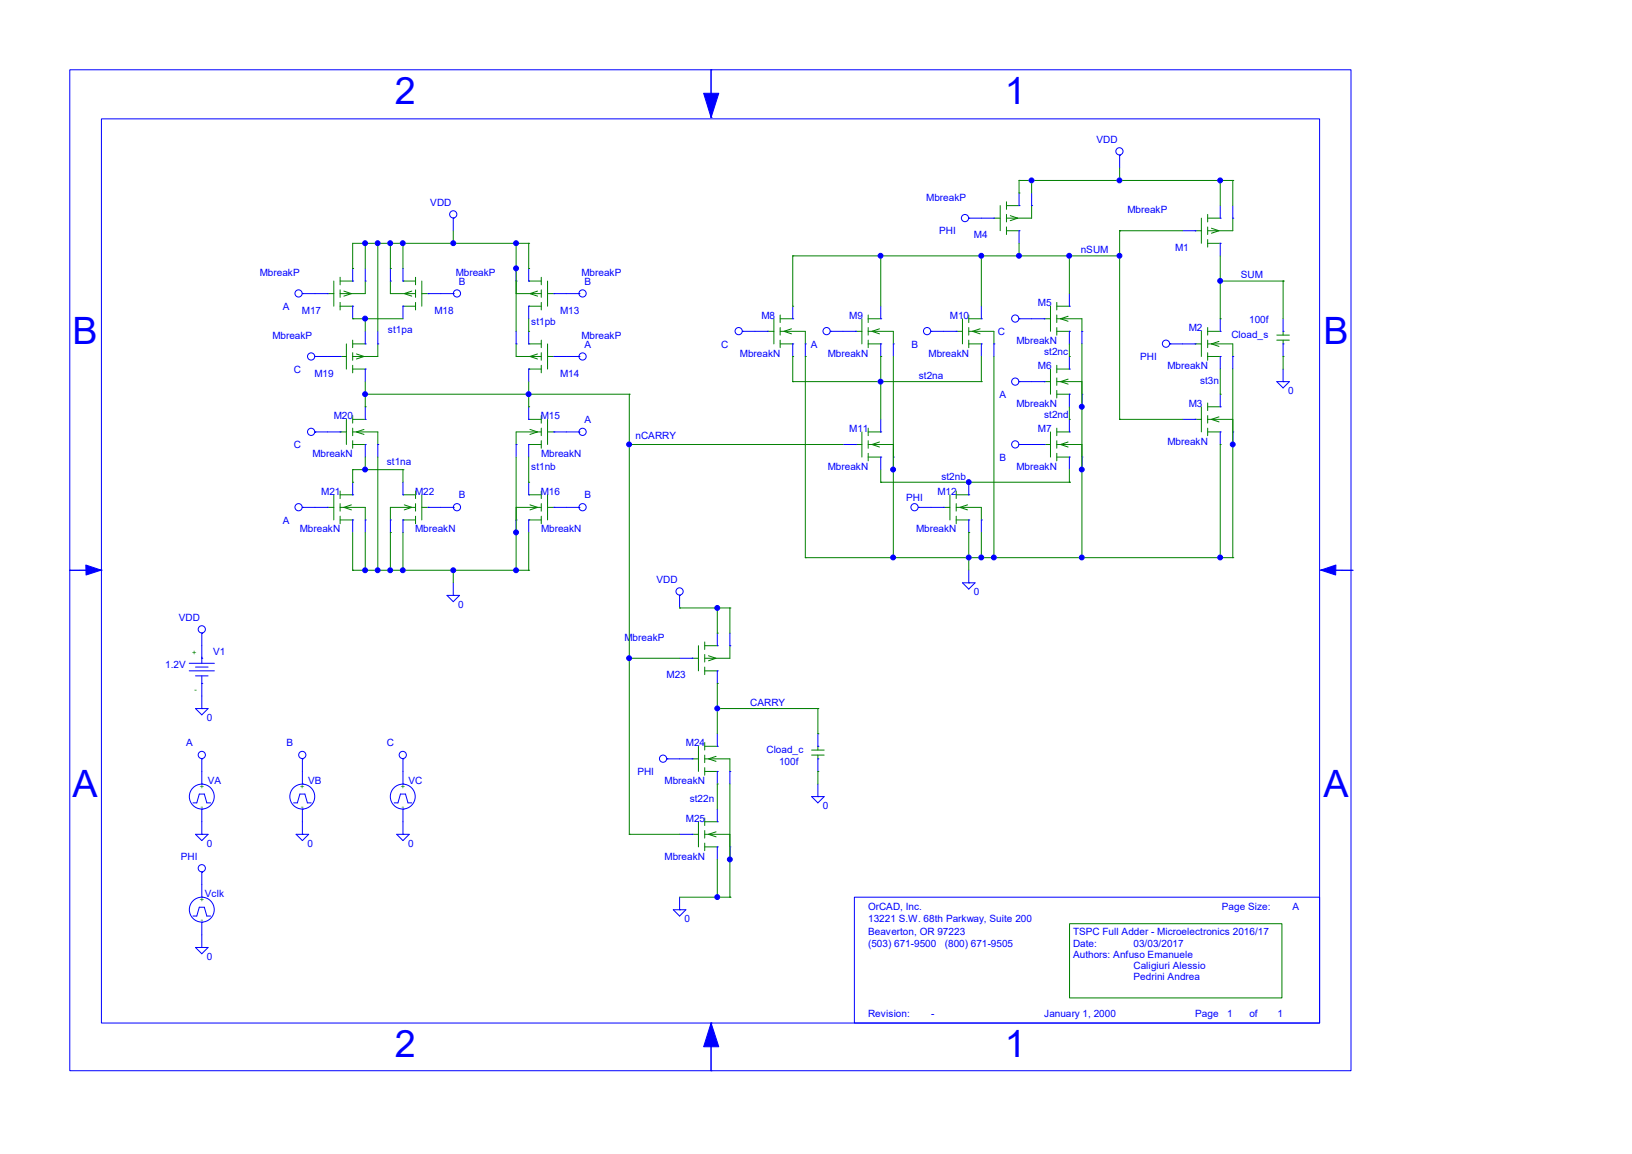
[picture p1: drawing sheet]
<svg xmlns="http://www.w3.org/2000/svg" width="297mm" height="210mm" viewBox="0 0 297 210" stroke-linecap="round" stroke-linejoin="round" font-family="sans-serif">
<g fill="none" stroke="#00f" stroke-width=".18">
<path d="M12.7 12.7h233.2v182.2h-233.2zM129.4 12.7h.1M129.4 12.7v8.7M18.5 21.6h221.7v164.6h-221.7zM129.4 21.4h.1M178.6 39.7h2.3M180.9 39.7h.1M185.5 37.4h.1M185.5 35.1v2.3M187.7 37.4h.1M187.7 35.1v2.3M222.1 39.7h.1"/>
<path d="M222.1 37.4v2.3M224.4 39.7h.1M224.4 37.4v2.3M57.3 53.4h2.3M59.6 53.4h.1M64.2 51.1h.1M64.2 55.7h.1M64.2 48.9v2.2M64.2 55.7v2.3M66.5 51.1h.1M66.5 48.9v2.2M71 51.1h.1"/>
<path d="M71 48.9v2.2M73.3 51.1h.1M73.3 55.7h.1M73.3 48.9v2.2M73.3 55.7v2.3M77.9 53.4h.1M77.9 53.4h2.3M93.9 51.1h.1M93.9 48.9v2.2M96.2 51.1h.1M96.2 55.7h.1M96.2 48.9v2.2"/>
<path d="M96.2 55.7v2.3M100.8 53.4h.1M100.8 53.4h2.3M144.3 58h.1M144.3 55.7v2.3M160.3 58h.1M160.3 55.7v2.3M178.6 58h.1M178.6 55.7v2.3M185.5 42h.1M185.5 42v2.3M187.7 58h2.3"/>
<path d="M190 58h.1M194.6 55.7h.1M194.6 53.4v2.3M215.2 42h2.3M217.5 42h.1M222.1 44.3h.1M222.1 44.3v2.3M222.1 58v2.3M233.5 58v2.3M59.6 78.6h2.3M59.6 64.9h2.3M61.9 78.6h.1"/>
<path d="M61.9 64.9h.1M66.5 76.3h.1M66.5 62.6h.1M66.5 67.2h.1M66.5 60.3v2.3M66.5 67.2v2.3M66.5 74v2.3M68.8 62.6h.1M68.8 60.3v2.3M93.9 62.6h.1M93.9 60.3v2.3M96.2 76.3h.1"/>
<path d="M96.2 62.6h.1M96.2 67.2h.1M96.2 60.3v2.3M96.2 67.2v2.3M96.2 74v2.3M100.8 78.6h.1M100.8 64.9h.1M100.8 78.6h2.3M100.8 64.9h2.3M137.4 60.3h2.3M139.7 60.3h.1M144.3 62.6h.1"/>
<path d="M144.3 62.6v2.3M146.6 62.6h.1M146.6 62.6v2.3M153.4 60.3h2.3M155.7 60.3h.1M160.3 62.6h.1M160.3 78.6h.1M160.3 62.6v2.3M160.3 76.3v2.3M162.6 62.6h.1M162.6 62.6v2.3M171.7 60.3h2.3"/>
<path d="M174 60.3h.1M178.6 62.6h.1M178.6 62.6v2.3M180.9 62.6h.1M180.9 62.6v2.3M187.7 69.5h2.3M190 69.5h.1M194.6 60.3h.1M194.6 71.7h.1M194.6 67.2h.1M194.6 78.6h.1M194.6 60.3v2.3"/>
<path d="M194.6 64.9v2.3M194.6 71.7v2.3M194.6 76.3v2.3M196.9 60.3h.1M196.9 71.7h.1M196.9 60.3v2.3M196.9 71.7v2.3M215.2 62.6h2.3M215.2 76.3h2.3M217.5 62.6h.1M217.5 76.3h.1M222.1 64.9h.1"/>
<path d="M222.1 60.3h.1M222.1 78.6h.1M222.1 74h.1M222.1 64.9v2.3M222.1 71.7v2.3M222.1 78.6v2.3M224.4 64.9h.1M224.4 78.6h.1M224.4 64.9v2.3M224.4 78.6v2.3M233.5 62.6h.1M233.5 60.3h.1"/>
<path d="M233.5 62.6v2.3M57.3 92.3h2.3M59.6 92.3h.1M64.2 94.6h.1M64.2 90h.1M64.2 87.8v2.2M64.2 94.6v2.3M66.5 80.9h.1M66.5 94.6h.1M66.5 80.9v2.3M66.5 94.6v2.3M68.8 80.9h.1"/>
<path d="M68.8 80.9v2.3M71 94.6h.1M71 94.6v2.3M73.3 94.6h.1M73.3 90h.1M73.3 87.8v2.2M73.3 94.6v2.3M77.9 92.3h.1M77.9 92.3h2.3M93.9 80.9h.1M93.9 94.6h.1M93.9 80.9v2.3"/>
<path d="M93.9 94.6v2.3M96.2 80.9h.1M96.2 94.6h.1M96.2 90h.1M96.2 80.9v2.3M96.2 87.8v2.2M96.2 94.6v2.3M100.8 92.3h.1M100.8 92.3h2.3M153.4 80.9h2.3M155.7 80.9h.1M160.3 83.2h.1"/>
<path d="M160.3 83.2v2.3M162.6 83.2h.1M162.6 83.2v2.3M169.4 92.3h2.3M171.7 92.3h.1M176.3 94.6h.1M176.3 90h.1M176.3 87.8v2.2M176.3 94.6v2.3M178.6 94.6h.1M178.6 94.6v2.3M187.7 80.9h2.3"/>
<path d="M190 80.9h.1M194.6 83.2h.1M194.6 83.2v2.3M196.9 83.2h.1M196.9 83.2v2.3M12.7 103.8h.1M12.7 103.8h5.7M18.4 103.8h.1M36.7 119.8h.1M36.7 117.5v3.2M123.7 119.8h2.3M126 119.8h.1"/>
<path d="M130.5 117.5h.1M130.5 115.2v2.3M132.8 117.5h.1M132.8 115.2v2.3M240.4 103.8h.1M240.4 103.8h5.7M246.1 103.8h.1M34.4 122.1h4.6M34.4 120.7h4.6M35.6 121.4h2.3M35.6 123h2.3M36.7 124.4h.1"/>
<path d="M36.7 123v3.7M123.7 138.1h2.3M126 138.1h.1M130.5 122.1h.1M130.5 135.8h.1M130.5 122.1v2.3M130.5 133.5v2.3M148.8 138.1h.1M148.8 135.8h.1M148.8 133.5v2.3M148.8 138.1v2.3M35.1 146.1h.7l.5-1.6h.9l.4 1.6h.7"/>
<path d="M36.7 142.7h.1M36.7 147.3h.1M36.7 140.4v2.3M36.7 147.3v2.2M53.4 146.1h.7l.5-1.6h.9l.4 1.6h.7M55 142.7h.1M55 147.3h.1M55 140.4v2.3M55 147.3v2.2M71.7 146.1h.7l.5-1.6h.9l.5 1.6h.6M73.3 142.7h.1M73.3 147.3h.1"/>
<path d="M73.3 140.4v2.3M73.3 147.3v2.2M123.7 151.8h2.3M126 151.8h.1M130.5 140.4h.1M130.5 154.1h.1M130.5 149.5h.1M130.5 140.4v2.3M130.5 147.3v2.2M130.5 154.1v2.3M132.8 140.4h.1M132.8 154.1h.1"/>
<path d="M132.8 140.4v2.3M132.8 154.1v2.3M35.1 166.7h.7l.5-1.6h.9l.4 1.6h.7M36.7 163.3h.1M36.7 167.9h.1M36.7 161v2.3M36.7 167.9v2.2M129.4 194.9h.1M129.4 186.2v8.7M129.4 186.2h.1"/>
<circle cx="175.6" cy="39.7" r=".66"/>
<circle cx="36.7" cy="145" r="2.26"/>
<circle cx="55" cy="145" r="2.26"/>
<circle cx="73.3" cy="145" r="2.26"/>
<circle cx="36.7" cy="165.5" r="2.26"/>
</g>
<g fill="#00f" stroke="#00f" stroke-width=".18">
<path d="M128.1 17h2.7l-1.4 4.4z"/>
<path d="M129.4 186.2l1.4 4.3h-2.7z"/>
<path d="M15.6 102.8l2.8 1-2.7 .8z"/>
<path d="M240.4 103.8l2.7-1v1.8z"/>
</g>
<g fill="none" stroke="#008000" stroke-width=".18">
<path d="M180.9 39.7h1.1M182 37.4v4.6M183.2 37.4h2.3M183.2 36.7v1.4M183.2 39v1.4M183.9 39.2l1.3 .5-1.3 .5M187.7 37.4v2.3h-4.5M218.6 39.7v4.6M219.8 39.7h2.3M219.8 39v1.4M224.4 39.7v2.3h-4.6M59.6 53.4h1.2"/>
<path d="M60.8 51.1v4.6M61.9 55.7h2.3M61.9 50.5v1.3M61.9 52.7v1.4M61.9 55v1.4M61.9 51.1h2.3M62.6 53l1.4 .4-1.4 .5M66.5 51.1v2.3h-4.6M71 51.1v2.3h4.6M73.3 55.7h2.3M73.3 51.1h2.3M74.9 53l-1.3 .4 1.3 .5"/>
<path d="M75.6 50.5v1.3M75.6 52.7v1.4M75.6 55v1.4M76.8 51.1v4.6M76.8 53.4h1.1M93.9 51.1v2.3h4.6M96.2 55.7h2.3M96.2 51.1h2.3M97.8 53l-1.4 .4 1.4 .5M98.5 50.5v1.3M98.5 52.7v1.4M98.5 55v1.4"/>
<path d="M99.7 51.1v4.6M99.7 53.4h1.1M140.8 58v4.6M142 58h2.3M142 57.3v1.4M142 59.6v1.4M144 59.8l-1.3 .5 1.3 .5M156.9 58v4.6M158 58h2.3M158 57.3v1.4M158 59.6v1.4M160.1 59.8l-1.4 .5 1.4 .5"/>
<path d="M175.2 58v4.6M176.3 58h2.3M176.3 57.3v1.4M176.3 59.6v1.4M178.4 59.8l-1.4 .5 1.4 .5M183.2 42h2.3M183.2 41.3v1.4M190 58h1.2M191.2 55.7v4.6M192.3 58h4.6v2.3M192.3 55.7h2.3M192.3 55v1.4"/>
<path d="M192.3 57.3v1.4M192.3 59.6v1.4M194.4 57.6l-1.4 .4 1.4 .5M217.5 42h1.1M219.8 44.3h2.3M219.8 41.3v1.4M219.8 43.6v1.4M219.8 59.6v1.4M220.5 41.5l1.3 .5-1.3 .4M61.9 64.9h1.1M61.9 78.6h1.1M63 62.6v4.6"/>
<path d="M63 76.3v4.6M64.2 62.6h2.3M64.2 78.6h4.6v2.3M64.2 76.3h2.3M64.2 67.2h2.3M64.2 61.9v1.4M64.2 64.2v1.4M64.2 66.5v1.4M64.2 75.6v1.4M64.2 77.9v1.4M64.9 64.4l1.3 .5-1.3 .4M66.2 78.1l-1.3 .5 1.3 .5"/>
<path d="M68.8 62.6v2.3h-4.6M93.9 62.6v2.3h4.6M96.2 62.6h2.3M96.2 76.3h2.3M96.2 67.2h2.3M96.4 78.1l1.4 .5-1.4 .5M97.8 64.4l-1.4 .5 1.4 .4M98.5 78.6h-4.6v2.3M98.5 61.9v1.4M98.5 64.2v1.4M98.5 66.5v1.4M98.5 75.6v1.4"/>
<path d="M98.5 77.9v1.4M99.7 64.9h1.1M99.7 78.6h1.1M99.7 62.6v4.6M99.7 76.3v4.6M139.7 60.3h1.1M142 60.3h4.6v2.3M142 62.6h2.3M142 61.9v1.4M155.7 60.3h1.2M156.9 78.6v4.6M158 60.3h4.6v2.3"/>
<path d="M158 62.6h2.3M158 78.6h2.3M158 61.9v1.4M158 77.9v1.4M174 60.3h1.2M176.3 60.3h4.6v2.3M176.3 62.6h2.3M176.3 61.9v1.4M190 69.5h1.2M191.2 67.2v4.5M191.2 78.6v4.6M192.3 60.3h2.3"/>
<path d="M192.3 78.6h2.3M192.3 69.5h4.6v2.2M192.3 66.5v1.4M192.3 68.8v1.3M192.3 71.1v1.3M192.3 77.9v1.4M192.3 71.7h2.3M192.3 67.2h2.3M194.4 69l-1.4 .5 1.4 .4M217.5 62.6h1.1M217.5 76.3h1.1M218.6 60.3v4.6"/>
<path d="M218.6 74v4.6M219.8 62.6h4.6v2.3M219.8 76.3h4.6v2.3M219.8 61.9v1.4M219.8 64.2v1.4M219.8 73.3v1.4M219.8 75.6v1.4M219.8 77.9v1.4M219.8 64.9h2.3M219.8 60.3h2.3M219.8 78.6h2.3M219.8 74h2.3"/>
<path d="M221.8 62.1l-1.3 .5 1.3 .4M221.8 75.9l-1.3 .4 1.3 .5M232.4 61.9h2.3M232.4 61h2.3M233.5 60.3v.7M233.5 61.9v.7M59.6 92.3h1.2M60.8 90v4.6M61.9 94.6h2.3M61.9 90h2.3M61.9 92.3h4.6v2.3M61.9 89.4v1.3"/>
<path d="M61.9 91.7v1.3M61.9 93.9v1.4M64 91.9l-1.4 .4 1.4 .5M64.2 80.9h2.3M64.2 80.2v1.4M73.3 94.6h2.3M73.3 90h2.3M73.6 91.9l1.3 .4-1.3 .5M75.6 92.3h-4.6v2.3M75.6 89.4v1.3M75.6 91.7v1.3M75.6 93.9v1.4"/>
<path d="M76.8 92.3h1.1M76.8 90v4.6M96.2 80.9h2.3M96.2 94.6h2.3M96.2 90h2.3M96.4 91.9l1.4 .4-1.4 .5M98.5 92.3h-4.6v2.3M98.5 80.2v1.4M98.5 89.4v1.3M98.5 91.7v1.3M98.5 93.9v1.4M99.7 92.3h1.1"/>
<path d="M99.7 90v4.6M155.7 80.9h1.2M158 80.9h4.6v2.3M158 80.2v1.4M158 82.5v1.4M158 83.2h2.3M160.1 80.4l-1.4 .5 1.4 .5M171.7 92.3h1.2M172.9 90v4.6M174 94.6h2.3M174 90h2.3M174 92.3h4.6v2.3"/>
<path d="M174 89.4v1.3M174 91.7v1.3M174 93.9v1.4M176.1 91.9l-1.4 .4 1.4 .5M190 80.9h1.2M192.3 80.9h4.6v2.3M192.3 80.2v1.4M192.3 82.5v1.4M192.3 83.2h2.3M194.4 80.4l-1.4 .5 1.4 .5M126 119.8h1.1M127.1 117.5v4.6"/>
<path d="M128.3 117.5h2.2M128.3 116.8v1.4M128.3 119.1v1.4M128.9 119.3l1.4 .5-1.4 .5M132.8 117.5v2.3h-4.5M126 138.1h1.1M127.1 135.8v4.6M128.3 122.1h2.2M128.3 138.1h4.5v2.3M128.3 121.4v1.4M128.3 135.1v1.4M128.3 137.4v1.4"/>
<path d="M128.3 139.7v1.4M128.3 135.8h2.2M130.3 137.6l-1.4 .5 1.4 .5M147.7 137.4h2.3M147.7 136.5h2.3M148.8 135.8v.7M148.8 137.4v.7M126 151.8h1.1M127.1 149.5v4.6M128.3 151.8h4.5v2.3M128.3 148.9v1.3M128.3 151.1v1.4"/>
<path d="M128.3 153.4v1.4M128.3 140.4h2.2M128.3 154.1h2.2M128.3 149.5h2.2M130.3 151.4l-1.4 .4 1.4 .5"/>
</g>
<g fill="none" stroke="#00f" stroke-width=".18">
<path d="M176.3 39.7h.1M176.3 39.7h2.3"/>
<circle cx="134.4" cy="60.3" r=".66"/>
</g>
<g fill="none" stroke="#00f" stroke-width=".18">
<path d="M135.1 60.3h.1M135.1 60.3h2.3"/>
<circle cx="150.4" cy="60.3" r=".66"/>
</g>
<g fill="none" stroke="#00f" stroke-width=".18">
<path d="M151.1 60.3h.1M151.1 60.3h2.3"/>
<circle cx="168.7" cy="60.3" r=".66"/>
</g>
<g fill="none" stroke="#00f" stroke-width=".18">
<path d="M169.4 60.3h.1M169.4 60.3h2.3"/>
<circle cx="184.8" cy="58" r=".66"/>
</g>
<g fill="none" stroke="#00f" stroke-width=".18">
<path d="M185.5 58h.1M185.5 58h2.2"/>
<circle cx="184.8" cy="69.4" r=".66"/>
</g>
<g fill="none" stroke="#00f" stroke-width=".18">
<path d="M185.5 69.5h.1M185.5 69.5h2.2"/>
<circle cx="184.8" cy="80.9" r=".66"/>
</g>
<g fill="none" stroke="#00f" stroke-width=".18">
<path d="M185.5 80.9h.1M185.5 80.9h2.2"/>
<circle cx="203.7" cy="27.5" r=".66"/>
</g>
<g fill="none" stroke="#00f" stroke-width=".18">
<path d="M203.8 28.3h.1M203.8 28.3v2.3"/>
<circle cx="212.2" cy="62.5" r=".66"/>
</g>
<g fill="none" stroke="#00f" stroke-width=".18">
<path d="M212.9 62.6h.1M212.9 62.6h2.3"/>
<circle cx="106" cy="78.6" r=".66"/>
</g>
<g fill="none" stroke="#00f" stroke-width=".18">
<path d="M103.1 78.6h2.3M105.4 78.6h.1"/>
<circle cx="106" cy="92.3" r=".66"/>
</g>
<g fill="none" stroke="#00f" stroke-width=".18">
<path d="M103.1 92.3h2.3M105.4 92.3h.1"/>
<circle cx="56.6" cy="78.6" r=".66"/>
</g>
<g fill="none" stroke="#00f" stroke-width=".18">
<path d="M57.3 78.6h.1M57.3 78.6h2.3"/>
<circle cx="54.3" cy="92.3" r=".66"/>
</g>
<g fill="none" stroke="#00f" stroke-width=".18">
<path d="M55 92.3h.1M55 92.3h2.3"/>
<circle cx="83.2" cy="92.3" r=".66"/>
</g>
<g fill="none" stroke="#00f" stroke-width=".18">
<path d="M80.2 92.3h2.3M82.5 92.3h.1"/>
<circle cx="120.7" cy="138.1" r=".66"/>
</g>
<g fill="none" stroke="#00f" stroke-width=".18">
<path d="M232.4 69.5h2.3l-1.2 1.1zM233.5 69.5h.1M233.5 67.2v2.3M121.4 138.1h.1M121.4 138.1h2.3M147.7 145h2.3l-1.2 1.1zM148.8 145h.1M148.8 142.7v2.3M122.5 165.6h2.3l-1.1 1.1zM123.7 165.6h.1M123.7 163.3v2.3"/>
<circle cx="123.7" cy="107.6" r=".66"/>
</g>
<g fill="none" stroke="#00f" stroke-width=".18">
<path d="M81.3 108.4h2.3l-1.1 1.1zM82.5 108.4h.1M82.5 106.1v2.3M123.7 108.4h.1M123.7 108.4v2.2M35.6 129h2.3l-1.2 1.1zM36.7 129h.1M36.7 126.7v2.3M35.6 151.8h2.3l-1.2 1.2zM36.7 151.8h.1M36.7 149.5v2.3M53.9 151.8h2.3l-1.2 1.2z"/>
<path d="M55 151.8h.1M55 149.5v2.3M72.2 151.8h2.3l-1.2 1.2zM73.3 151.8h.1M73.3 149.5v2.3M35.6 172.4h2.3l-1.2 1.2zM36.7 172.4h.1M36.7 170.1v2.3"/>
<circle cx="36.7" cy="114.5" r=".66"/>
</g>
<g fill="none" stroke="#00f" stroke-width=".18">
<path d="M36.7 115.2h.1M36.7 115.2v2.3"/>
<circle cx="36.7" cy="137.4" r=".66"/>
</g>
<g fill="none" stroke="#00f" stroke-width=".18">
<path d="M36.7 138.1h.1M36.7 138.1v2.3"/>
<circle cx="55" cy="137.4" r=".66"/>
</g>
<g fill="none" stroke="#00f" stroke-width=".18">
<path d="M55 138.1h.1M55 138.1v2.3"/>
<circle cx="73.3" cy="137.4" r=".66"/>
</g>
<g fill="none" stroke="#00f" stroke-width=".18">
<path d="M73.3 138.1h.1M73.3 138.1v2.3"/>
<circle cx="36.7" cy="158" r=".66"/>
</g>
<g fill="none" stroke="#00f" stroke-width=".18">
<path d="M36.7 158.7h.1M36.7 158.7v2.3"/>
<circle cx="54.3" cy="53.4" r=".66"/>
</g>
<g fill="none" stroke="#00f" stroke-width=".18">
<path d="M55 53.4h.1M55 53.4h2.3"/>
<circle cx="83.2" cy="53.4" r=".66"/>
</g>
<g fill="none" stroke="#00f" stroke-width=".18">
<path d="M80.2 53.4h2.3M82.5 53.4h.1"/>
<circle cx="56.6" cy="64.9" r=".66"/>
</g>
<g fill="none" stroke="#00f" stroke-width=".18">
<path d="M57.3 64.9h.1M57.3 64.9h2.3"/>
<circle cx="106" cy="53.4" r=".66"/>
</g>
<g fill="none" stroke="#00f" stroke-width=".18">
<path d="M103.1 53.4h2.3M105.4 53.4h.1"/>
<circle cx="106" cy="64.9" r=".66"/>
</g>
<g fill="none" stroke="#00f" stroke-width=".18">
<path d="M103.1 64.9h2.3M105.4 64.9h.1"/>
<circle cx="82.5" cy="39" r=".66"/>
</g>
<g fill="none" stroke="#00f" stroke-width=".18">
<path d="M82.5 39.7h.1M82.5 39.7v2.3M175.2 106.1h2.3l-1.2 1.1zM176.3 106.1h.1M176.3 103.8v2.3"/>
<circle cx="166.4" cy="92.3" r=".66"/>
</g>
<path d="M167.2 92.3h.1M167.2 92.3h2.2M155.5 163.3h84.7v22.9h-84.7z" fill="none" stroke="#00f" stroke-width=".18"/>
<g fill="none" stroke="#008000" stroke-width=".18">
<path d="M185.5 32.8h.1M185.5 35.1h.1M185.5 32.8h38.9M185.5 32.8v2.3M187.7 32.8h.1M187.7 32.8v2.3M203.8 32.8h.1M203.8 30.6v2.2M222.1 32.8h.1M222.1 32.8v4.6M224.4 32.8h.1M224.4 32.8v4.6"/>
<path d="M64.2 48.9h.1M64.2 58h.1M64.2 58h9.1M66.5 44.3h.1M66.5 58h.1M66.5 44.3v4.6M66.5 58v2.3M68.8 44.3h.1M68.8 44.3v16M71 44.3h.1M71 48.9h.1M71 44.3v4.6"/>
<path d="M73.3 44.3h.1M73.3 44.3v4.6M82.5 44.3h.1M82.5 42v2.3M93.9 44.3h.1M93.9 48.9h.1M93.9 44.3v16M96.2 48.9h.1M96.2 44.3h.1M96.2 44.3v4.6M96.2 58v2.3M96.2 44.3h-32v4.6"/>
<path d="M144.3 55.7h.1M144.3 46.6h.1M144.3 46.6h59.5M144.3 46.6v9.1M160.3 46.6h.1M160.3 46.6v9.1M178.6 46.6h.1M178.6 46.6v9.1M185.5 46.6h.1M185.5 44.3v2.3M194.6 46.6h.1M194.6 46.6v6.8"/>
<path d="M203.8 42h.1M203.8 46.6h.1M203.8 42v34.3M203.8 42h11.4M222.1 51.1h.1M222.1 58h.1M222.1 51.1h11.4M222.1 46.6v11.4M233.5 51.1h.1M233.5 51.1v6.9M66.5 74h.1M66.5 71.7h.1"/>
<path d="M66.5 69.5v4.5M66.5 71.7h48M96.2 60.3h.1M96.2 71.7h.1M96.2 74h.1M96.2 69.5v4.5M114.5 71.7h.1M114.5 71.7v80.1M144.3 64.9h.1M144.3 69.5h.1M144.3 64.9v4.6M144.3 69.5h34.3"/>
<path d="M146.6 64.9h.1M146.6 64.9v36.6M160.3 69.5h.1M160.3 64.9h.1M160.3 64.9v11.4M162.6 64.9v36.6M178.6 69.5h.1M178.6 64.9v4.6M180.9 64.9v36.6M194.6 64.9h.1M194.6 76.3h.1M194.6 62.6v2.3"/>
<path d="M194.6 74v2.3M196.9 74h.1M196.9 62.6v38.9M203.8 76.3h.1M203.8 76.3h11.4M222.1 71.7h.1M222.1 67.2v4.5M224.4 67.2v34.3M233.5 64.9h.1M233.5 64.9v2.3M64.2 87.8h.1M64.2 85.5h.1"/>
<path d="M64.2 85.5v2.3M64.2 96.9v6.9M64.2 85.5h9.1M66.5 85.5h.1M66.5 83.2v2.3M66.5 96.9v6.9M68.8 83.2v20.6M71 96.9h.1M71 96.9v6.9M73.3 85.5h.1M73.3 85.5v2.3M73.3 96.9v6.9"/>
<path d="M93.9 96.9h.1M93.9 83.2v20.6M96.2 87.8h.1M96.2 83.2v4.6M96.2 96.9v6.9M114.5 80.9h.1M114.5 80.9h38.9M160.3 87.8h.1M160.3 85.5v2.3M160.3 87.8h34.3M162.6 85.5h.1M176.3 96.9h.1"/>
<path d="M176.3 87.8h.1M176.3 96.9v6.9M178.6 96.9v4.6M194.6 87.8h.1M194.6 85.5v2.3M196.9 85.5h.1M222.1 80.9h.1M222.1 80.9v20.6M224.4 80.9h.1M64.2 103.8h.1M64.2 103.8h32M66.5 103.8h.1"/>
<path d="M68.8 103.8h.1M71 103.8h.1M73.3 103.8h.1M82.5 103.8h.1M82.5 103.8v2.3M93.9 103.8h.1M96.2 103.8h.1M114.5 119.8h.1M114.5 119.8h9.2M123.7 110.6h.1M123.7 110.6h9.1M130.5 115.2h.1"/>
<path d="M130.5 110.6h.1M130.5 110.6v4.6M132.8 110.6h.1M132.8 110.6v4.6M146.6 101.5h.1M146.6 101.5h77.8M162.6 101.5h.1M176.3 101.5h.1M178.6 101.5h.1M180.9 101.5h.1M196.9 101.5h.1M222.1 101.5h.1"/>
<path d="M224.4 101.5h.1M130.5 124.4h.1M130.5 129h.1M130.5 124.4v9.1M130.5 129h18.3M148.8 129h.1M148.8 133.5h.1M148.8 129v4.5M114.5 151.8h.1M114.5 151.8h9.2M130.5 142.7h.1M130.5 142.7v4.6"/>
<path d="M130.5 156.4v6.9M132.8 156.4h.1M132.8 142.7v20.6M148.8 140.4h.1M148.8 140.4v2.3M123.7 163.3h9.1M130.5 163.3h.1M132.8 163.3h.1M194.6 168.1h38.7v13.5h-38.7z"/>
</g>
<g fill="#00f" stroke="#00f" stroke-width=".18">
<circle cx="222.1" cy="51.1" r=".44"/>
<circle cx="178.6" cy="46.5" r=".44"/>
<circle cx="203.7" cy="46.5" r=".44"/>
<circle cx="185.4" cy="46.5" r=".44"/>
<circle cx="194.6" cy="46.5" r=".44"/>
<circle cx="160.3" cy="46.5" r=".44"/>
<circle cx="160.3" cy="69.4" r=".44"/>
<circle cx="222.1" cy="32.8" r=".44"/>
<circle cx="187.7" cy="32.8" r=".44"/>
<circle cx="203.7" cy="32.8" r=".44"/>
<circle cx="93.9" cy="103.8" r=".44"/>
<circle cx="73.3" cy="103.8" r=".44"/>
<circle cx="93.9" cy="96.9" r=".44"/>
<circle cx="71" cy="103.8" r=".44"/>
<circle cx="66.4" cy="85.4" r=".44"/>
<circle cx="68.7" cy="103.8" r=".44"/>
<circle cx="66.4" cy="103.8" r=".44"/>
<circle cx="96.2" cy="71.7" r=".44"/>
<circle cx="132.8" cy="156.4" r=".44"/>
<circle cx="130.5" cy="128.9" r=".44"/>
<circle cx="114.5" cy="119.8" r=".44"/>
<circle cx="114.5" cy="80.9" r=".44"/>
<circle cx="130.5" cy="163.3" r=".44"/>
<circle cx="130.5" cy="110.6" r=".44"/>
<circle cx="82.5" cy="103.8" r=".44"/>
<circle cx="66.4" cy="71.7" r=".44"/>
<circle cx="82.5" cy="44.3" r=".44"/>
<circle cx="73.3" cy="44.3" r=".44"/>
<circle cx="71" cy="44.3" r=".44"/>
<circle cx="66.4" cy="44.3" r=".44"/>
<circle cx="68.7" cy="44.3" r=".44"/>
<circle cx="93.9" cy="48.8" r=".44"/>
<circle cx="93.9" cy="44.3" r=".44"/>
<circle cx="66.4" cy="58" r=".44"/>
<circle cx="162.5" cy="85.4" r=".44"/>
<circle cx="180.9" cy="101.5" r=".44"/>
<circle cx="222.1" cy="101.5" r=".44"/>
<circle cx="196.9" cy="101.5" r=".44"/>
<circle cx="176.3" cy="87.7" r=".44"/>
<circle cx="178.6" cy="101.5" r=".44"/>
<circle cx="176.3" cy="101.5" r=".44"/>
<circle cx="224.3" cy="80.9" r=".44"/>
<circle cx="196.9" cy="74" r=".44"/>
<circle cx="196.9" cy="85.4" r=".44"/>
<circle cx="162.5" cy="101.5" r=".44"/>
</g>
<g font-size="6.9" fill="#00f">
<text x="71.9" y="19">2</text>
<text x="182.9" y="19">1</text>
<text x="13.2" y="62.6">B</text>
<text x="240.8" y="62.6">B</text>
<text x="13.2" y="145">A</text>
<text x="240.8" y="145">A</text>
<text x="71.9" y="192.4">2</text>
<text x="182.9" y="192.4">1</text>
</g>
<g font-size="1.8" fill="#00f">
<text x="199.6" y="26">VDD</text>
<text x="78.3" y="37.4">VDD</text>
<text x="168.6" y="36.5">MbreakP</text>
<text x="205.2" y="38.8">MbreakP</text>
<text x="170.9" y="42.7">PHI</text>
<text x="177.2" y="43.3">M4</text>
<text x="196.7" y="46.1">nSUM</text>
<text x="213.9" y="45.6">M1</text>
<text x="47.3" y="50.2">MbreakP</text>
<text x="82.9" y="50.2">MbreakP</text>
<text x="83.5" y="51.8">B</text>
<text x="105.8" y="50.2">MbreakP</text>
<text x="106.4" y="51.8">B</text>
<text x="225.8" y="50.7">SUM</text>
<text x="51.5" y="56.4">A</text>
<text x="54.9" y="57.1">M17</text>
<text x="79.1" y="57.1">M18</text>
<text x="96.7" y="59.1">st1pb</text>
<text x="101.9" y="57.1">M13</text>
<text x="138.6" y="58">M8</text>
<text x="154.6" y="58">M9</text>
<text x="172.9" y="58">M10</text>
<text x="188.9" y="55.7">M5</text>
<text x="227.3" y="58.7">100f</text>
<text x="49.6" y="61.7">MbreakP</text>
<text x="70.6" y="60.5">st1pa</text>
<text x="105.8" y="61.7">MbreakP</text>
<text x="106.4" y="63.3">A</text>
<text x="131.3" y="63.3">C</text>
<text x="134.7" y="64.9">MbreakN</text>
<text x="147.6" y="63.3">A</text>
<text x="150.7" y="64.9">MbreakN</text>
<text x="165.9" y="63.3">B</text>
<text x="169" y="64.9">MbreakN</text>
<text x="181.6" y="61">C</text>
<text x="185" y="62.6">MbreakN</text>
<text x="190" y="64.6">st2nc</text>
<text x="207.5" y="65.6">PHI</text>
<text x="216.4" y="60.3">M2</text>
<text x="224.1" y="61.4">Cload_s</text>
<text x="53.5" y="67.9">C</text>
<text x="57.2" y="68.5">M19</text>
<text x="101.9" y="68.5">M14</text>
<text x="167.2" y="69">st2na</text>
<text x="188.9" y="67.2">M6</text>
<text x="212.5" y="67.2">MbreakN</text>
<text x="218.4" y="69.9">st3n</text>
<text x="234.4" y="71.8">0</text>
<text x="60.7" y="76.3">M20</text>
<text x="98.4" y="76.3">M15</text>
<text x="106.4" y="77">A</text>
<text x="181.9" y="72.4">A</text>
<text x="185" y="74">MbreakN</text>
<text x="190" y="76.1">st2nd</text>
<text x="216.4" y="74">M3</text>
<text x="53.5" y="81.6">C</text>
<text x="56.9" y="83.2">MbreakN</text>
<text x="98.5" y="83.2">MbreakN</text>
<text x="115.7" y="80">nCARRY</text>
<text x="154.6" y="78.6">M11</text>
<text x="181.9" y="83.9">B</text>
<text x="188.9" y="78.6">M7</text>
<text x="212.5" y="80.9">MbreakN</text>
<text x="70.4" y="84.5">st1na</text>
<text x="96.7" y="85.5">st1nb</text>
<text x="150.7" y="85.5">MbreakN</text>
<text x="171.3" y="87.3">st2nb</text>
<text x="185" y="85.5">MbreakN</text>
<text x="51.5" y="95.3">A</text>
<text x="58.5" y="90">M21</text>
<text x="75.6" y="90">M22</text>
<text x="83.5" y="90.7">B</text>
<text x="98.4" y="90">M16</text>
<text x="106.4" y="90.7">B</text>
<text x="164.9" y="91.2">PHI</text>
<text x="170.6" y="90">M12</text>
<text x="54.6" y="96.9">MbreakN</text>
<text x="75.6" y="96.9">MbreakN</text>
<text x="98.5" y="96.9">MbreakN</text>
<text x="166.7" y="96.9">MbreakN</text>
<text x="119.5" y="106.1">VDD</text>
<text x="32.6" y="112.9">VDD</text>
<text x="83.4" y="110.7">0</text>
<text x="177.2" y="108.4">0</text>
<text x="38.8" y="119.1">V1</text>
<text x="113.7" y="116.6">MbreakP</text>
<text x="30.1" y="121.6">1.2V</text>
<text x="121.3" y="123.4">M23</text>
<text x="37.6" y="131.2">0</text>
<text x="136.5" y="128.5">CARRY</text>
<text x="33.9" y="135.8">A</text>
<text x="52.2" y="135.8">B</text>
<text x="70.4" y="135.8">C</text>
<text x="124.8" y="135.8">M24</text>
<text x="139.5" y="136.9">Cload_c</text>
<text x="37.8" y="142.7">VA</text>
<text x="56.1" y="142.7">VB</text>
<text x="74.3" y="142.7">VC</text>
<text x="116" y="141.1">PHI</text>
<text x="120.9" y="142.7">MbreakN</text>
<text x="141.8" y="139.2">100f</text>
<text x="124.8" y="149.6">M25</text>
<text x="125.5" y="145.9">st22n</text>
<text x="149.8" y="147.3">0</text>
<text x="37.6" y="154.1">0</text>
<text x="56" y="154.1">0</text>
<text x="74.3" y="154.1">0</text>
<text x="32.9" y="156.4">PHI</text>
<text x="120.9" y="156.4">MbreakN</text>
<text x="37.3" y="163.3">Vclk</text>
<text x="124.6" y="167.9">0</text>
<text x="158" y="165.6">OrCAD, Inc.</text>
<text x="158" y="167.9">13221 S.W. 68th Parkway, Suite 200</text>
<text x="222.4" y="165.6">Page Size:</text>
<text x="235.2" y="165.6">A</text>
<text x="158" y="170.1">Beaverton, OR 97223</text>
<text x="158" y="172.4">(503) 671-9500</text>
<text x="171.9" y="172.4">(800) 671-9505</text>
<text x="195.3" y="170.2">TSPC Full Adder - Microelectronics 2016/17</text>
<text x="195.3" y="172.3">Date:</text>
<text x="206.3" y="172.3">03/03/2017</text>
<text x="37.6" y="174.7">0</text>
<text x="195.3" y="174.3">Authors: Anfuso Emanuele</text>
<text x="206.3" y="176.4">Caligiuri Alessio</text>
<text x="206.3" y="178.4">Pedrini Andrea</text>
<text x="158" y="185">Revision:</text>
<text x="169.5" y="185">-</text>
<text x="190" y="185">January 1, 2000</text>
<text x="217.5" y="185">Page</text>
<text x="223.4" y="185">1</text>
<text x="227.4" y="185">of</text>
<text x="232.5" y="185">1</text>
</g>
<g font-size="1.4" fill="#008000">
<text x="35" y="119.1">+</text>
<text x="35.4" y="126">-</text>
<text x="36.4" y="143.6">+</text>
<text x="54.7" y="143.6">+</text>
<text x="72.9" y="143.6">+</text>
<text x="36.5" y="147.3">-</text>
<text x="54.8" y="147.3">-</text>
<text x="73.1" y="147.3">-</text>
<text x="36.4" y="164.2">+</text>
<text x="36.5" y="167.9">-</text>
</g>
</svg>
